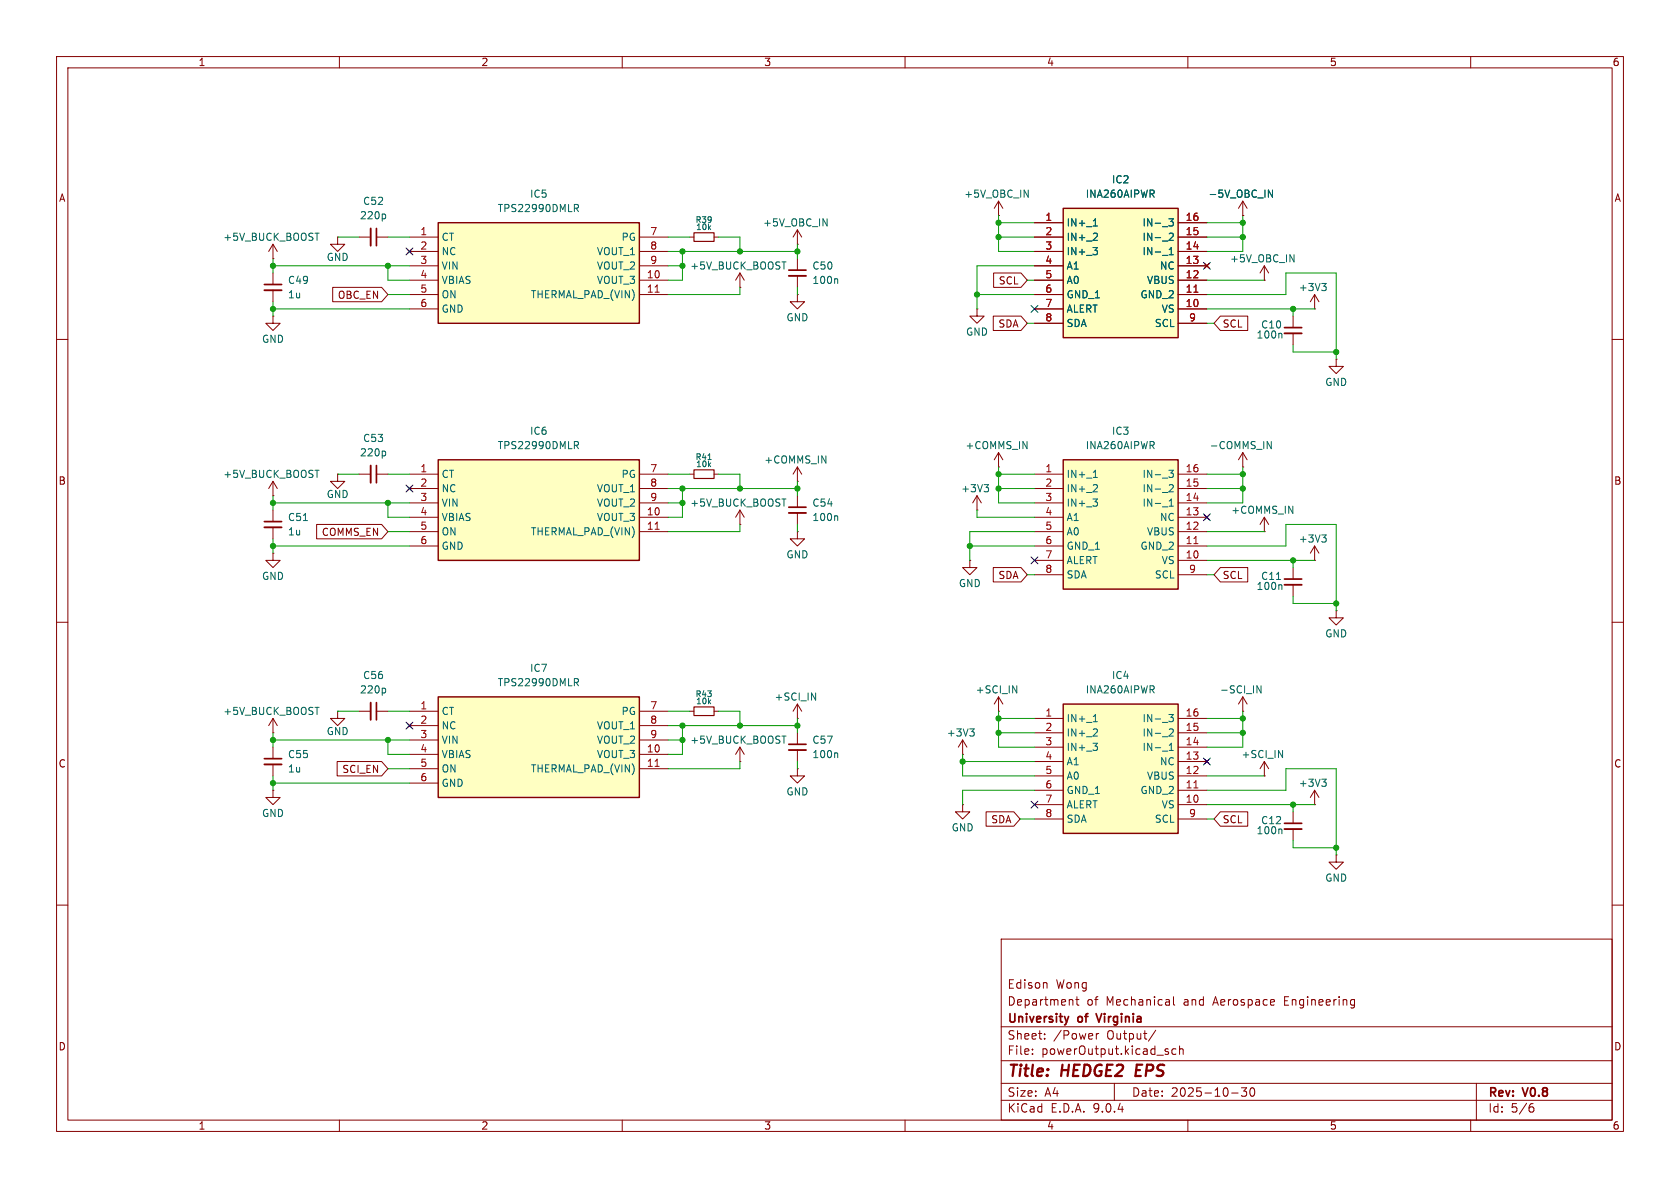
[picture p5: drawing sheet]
<svg xmlns="http://www.w3.org/2000/svg" width="297mm" height="210mm" viewBox="0 0 297 210" stroke-linecap="round" stroke-linejoin="round" font-family="sans-serif">
<g fill="none" stroke="#840000" stroke-width=".18">
<path d="M10 10h277v190h-277zM12 12h273v186h-273zM60 10v2M110 10v2M160 10v2M210 10v2M260 10v2M172.7 54.6v1.3h1.3l-1.3 1.3-1.3-1.3h1.3M172.7 54.6h.1M10 60h2M285 60h2M10 110h2"/>
<path d="M285 110h2M10 160h2M177 166h108v32h-108zM184.9 173.7l.2 .2v.8M189.6 176.8l.1 .9M190.2 176.7h.5M190.4 176.2v1.3l.3 .2M207.5 176.2v1.3l.2 .2M239 176.7l.5 .1M239.5 177.6l-.5 .1M239.5 176.7v1.2l-.3 .3M285 160h2"/>
<path d="M60 198v2M110 198v2M160 198v2M177 194.5h108M177 191.5h108M177 187.5h108M177 181.5h108M182.5 186.3v.1M182.5 185.5v.1M184.7 183.6v.1M184.7 182.8v.1M193.8 182.7v1"/>
<path d="M194.2 182.7l-.2 .1-.2 .2M197 191.5v3M204.3 182.1l-1.3 2M206.4 185.9l.2 .2-.2 .3M206.4 185.4l.1 .1M207.9 185.5l-.4-.1-.3 .3v.4l.1 .2h.6M208.5 185.5l.2-.1 .4 .1 .1 .9M208.5 184.9v1.5M210 198v2M217.7 193.2h1.2M219.5 192.3h.9l-.5 .6 .4 .1v.7l-.2 .1h-.4l-.2-.1M221.1 192.4l.2-.1a.81 .81 0 0 1 .6 .6 .81 .81 0 0 1-.3 .8l-.1 .1a.81 .81 0 0 1-.4-1.4z"/>
<path d="M260 198v2M261 191.5v6.5M270.6 195.7h.4l.2 .3-.1 .5-.5 .1M271 195.1l-.4 .1"/>
</g>
<path d="M201 188.2l-.3 2h1" fill="none" stroke="#840000" stroke-width=".4"/>
<path d="M188.9 179.7l-.3 1M193.8 179.2l.5 1.5" fill="none" stroke="#840000" stroke-width=".3"/>
<path d="M77.5 39.4h35.5v17.8h-35.5z" fill="#ffffc2"/>
<path d="M77.5 39.4h35.5v17.8h-35.5z" fill="none" stroke="#840000" stroke-width=".25"/>
<g fill="none" stroke="#840000" stroke-width=".18">
<path d="M72 44.1l.8 .7M72.4 41.9h5.1M72.4 44.5h5.1M72.4 47h5.1M72.4 49.5h5.1M72.4 52.1h5.1M72.4 54.6h5.1M72.8 44.1l-.8 .7M113 41.9h5.1M113 44.5h5.1M113 47h5.1M113 49.5h5.1"/>
<path d="M113 52.1h5.1M141 52.1v1.2h1.2l-1.2 1.3-1.3-1.3h1.3M141 52.1h.1M141 43.2h.1M141 40.6v2.6M141 45.7v2.1M141 48.8v2M141 40.6l-.8 1.3M141 40.6l.7 1.3M63.5 83.8h2M66.5 83.8h2.1M232.4 99.1h.1"/>
<path d="M232.4 96.5l-.8 1.3M232.4 96.5l.8 1.3M232.4 96.5v2.6"/>
</g>
<path d="M115.8 51.7h.7" fill="none" stroke="#a90000" stroke-width=".18"/>
<path d="M101.5 36.1h.5l.3 .3-.2 .3-.6 .1M101.8 36.8l.5 .6M145.5 38.7l.7 1.2v-1.2M147.9 49.3l.2 .2v.6M67.9 79.7l.3 .3v.3l-.3 .3M233.7 94.6h.8l-.5 .4M234.2 95l.3 .3v.3l-.3 .2" fill="none" stroke="#006464" stroke-width=".18"/>
<path d="M139.4 47.8h3.1M66.5 82.3v3" fill="none" stroke="#840000" stroke-width=".3"/>
<path d="M139.4 48.8h3.1M65.5 82.3v3" fill="none" stroke="#840000" stroke-width=".33"/>
<path d="M188 36.8h20.3v22.9h-20.3z" fill="#ffffc2"/>
<path d="M188 36.8h20.3v22.9h-20.3z" fill="none" stroke="#840000" stroke-width=".25"/>
<g fill="none" stroke="#840000" stroke-width=".18">
<path d="M182.9 39.4h5.1M208.3 39.4h5.1M48.3 55.9v1.3h1.2l-1.2 1.2-1.3-1.2h1.3M48.3 55.9h.1M182.9 41.9h5.1M182.9 44.5h5.1M182.9 47h5.1M182.9 49.5h5.1M182.9 52.1h5.1M182.9 54.6h5.1M182.9 57.2h5.1M208.3 41.9h5.1"/>
<path d="M208.3 44.5h5.1M208.3 47h5.1M208.3 49.5h5.1M208.3 52.1h5.1M208.3 54.6h5.1M208.3 57.2h5.1M213 46.6l.7 .8M213.7 46.6l-.7 .8M48.3 87.6h.1M48.3 85.1l-.8 1.3M48.3 85.1l.7 1.3M48.3 85.1v2.5"/>
<path d="M59.7 83.8v1.3h1.3l-1.3 1.3-1.3-1.3h1.3M59.7 83.8h.1M141 85.1h.1M141 82.6l-.8 1.2M141 82.6l.7 1.2M141 82.6v2.5M172.7 90.2h.1M172.7 87.6l-.7 1.3M172.7 87.6l.8 1.3M172.7 87.6v2.6M176.5 82.6h.1M176.5 80l-.7 1.3"/>
<path d="M176.5 80l.8 1.3M176.5 80v2.6"/>
</g>
<path d="M193.3 39.9h.7M193.4 39l.2-.3v1.2M206.6 38.7h.8l-.4 .5 .4 .1v.5l-.2 .1h-.5M193.2 43.8h.8l-.4 .4M193.5 41.2l.4 .1 .1 .3-.8 .9h.8M193.8 44.2l.2 .3v.3l-.2 .2M206.7 41.3l.5-.1 .2 .4-.8 .9h.8M206.7 45h.7M206.7 44.1l.4-.3v1.2M55.7 83.1h.7M174 85.7h.8l-.5 .5M174.5 86.2l.3 .2v.3l-.3 .2" fill="none" stroke="#006464" stroke-width=".18"/>
<path d="M211.1 51.7h.7" fill="none" stroke="#a90000" stroke-width=".18"/>
<path d="M188 124.5h20.3v22.8h-20.3z" fill="#ffffc2"/>
<path d="M188 124.5h20.3v22.8h-20.3z" fill="none" stroke="#840000" stroke-width=".25"/>
<g fill="none" stroke="#840000" stroke-width=".18">
<path d="M176.5 38.1h.1M176.5 35.6l-.7 1.2M176.5 35.6l.8 1.2M176.5 35.6v2.5M48.3 48.3v2M48.3 51.3v2M59.7 41.9v1.3h1.3l-1.3 1.3-1.3-1.3h1.3M59.7 41.9h.1M63.5 41.9h2M66.5 41.9h2.1M121.9 41.9h.8M126.2 41.9h.8"/>
<path d="M130.8 50.8h.1M130.8 48.3l-.8 1.2M130.8 48.3l.8 1.2M130.8 48.3v2.5M223.5 49.5h.1M223.5 47v2.5M223.5 47l-.7 1.3M223.5 47l.8 1.3M228.6 55.9v2M228.6 58.9v2.1M48.3 97.8v1.3h1.2l-1.2 1.2-1.3-1.2h1.3M48.3 97.8h.1"/>
<path d="M48.3 90.2v2M48.3 93.2v2.1M121.9 83.8h.8M126.2 83.8h.8M171.4 99.1v1.2h1.3l-1.3 1.3-1.2-1.3h1.2M171.4 99.1h.1M228.6 100.3v2.1M228.6 103.4v2M48.3 129.5h.1M48.3 139.7v1.3h1.2l-1.2 1.2-1.3-1.2h1.3M48.3 139.7h.1M48.3 127v2.5"/>
<path d="M48.3 132.1v2M48.3 135.1v2.1M48.3 127l-.8 1.3M48.3 127l.7 1.3M59.7 125.7v1.3h1.3l-1.3 1.3-1.3-1.3h1.3M59.7 125.7h.1M63.5 125.7h2M66.5 125.7h2.1M182.9 127h5.1M182.9 129.5h5.1M182.9 132.1h5.1M182.9 134.6h5.1"/>
<path d="M182.9 137.2h5.1M182.9 139.7h5.1M208.3 127h5.1M208.3 129.5h5.1M208.3 132.1h5.1M208.3 134.6h5.1M208.3 137.2h5.1M208.3 139.7h5.1M213 134.2l.7 .8M213.7 134.2l-.7 .8M223.5 137.2h.1M223.5 134.6l-.7 1.3"/>
<path d="M223.5 134.6l.8 1.3M223.5 134.6v2.6M182.9 142.2h5.1M182.9 144.8h5.1M208.3 142.2h5.1M208.3 144.8h5.1M228.6 143.5v2M228.6 146.6v2M236.2 151.1v1.3h1.3l-1.3 1.3-1.3-1.3h1.3M236.2 151.1h.1"/>
</g>
<g fill="none" stroke="#006464" stroke-width=".18">
<path d="M67.9 37.8l.3 .3v.3l-.3 .3M181.1 33.6l.7 1.3v-1.3M138.2 46.3h.8M226.4 58.9l.2 .2v.7M228 45l.8 1.3v-1.3M53.6 92h.8M125.2 81.2h.5M225.7 102.4h.7M226.4 103.4l.2 .1v.7M55.7 125h.7M67.9 121.7l.3 .2v.4l-.3 .2M193.2 131.4h.8l-.4 .5"/>
<path d="M193.3 127.6h.7M193.4 126.6l.2-.3v1.3M193.5 128.8l.4 .1 .1 .3-.8 .9h.8M193.8 131.9l.2 .2v.3l-.2 .3M206.6 126.3h.8l-.4 .5 .4 .1v.6l-.2 .1-.5-.1M206.7 129l.5-.2 .2 .4-.8 .9h.8M206.7 132.7h.7M206.7 131.8l.4-.4v1.3M226 132.7l.7 1.2v-1.2M226.4 146.5l.2 .2v.7"/>
</g>
<path d="M211.1 139.3h.7" fill="none" stroke="#a90000" stroke-width=".18"/>
<path d="M122.7 41.1h3.5v1.6h-3.5zM122.7 83.1h3.5v1.5h-3.5z" fill="none" stroke="#840000" stroke-width=".2"/>
<path d="M46.7 50.3h3.1M66.5 40.4v3M227.1 57.9h3M46.7 92.2h3.1M227.1 102.4h3M46.7 134.1h3.1M66.5 124.2v3.1M227.1 145.5h3" fill="none" stroke="#840000" stroke-width=".3"/>
<path d="M46.7 51.3h3.1M65.5 40.4v3M227.1 58.9h3M46.7 93.2h3.1M227.1 103.4h3M46.7 135.1h3.1M65.5 124.2v3.1M227.1 146.6h3" fill="none" stroke="#840000" stroke-width=".33"/>
<path d="M77.5 81.3h35.5v17.8h-35.5z" fill="#ffffc2"/>
<path d="M77.5 81.3h35.5v17.8h-35.5z" fill="none" stroke="#840000" stroke-width=".25"/>
<g fill="none" stroke="#840000" stroke-width=".18">
<path d="M48.3 45.7h.1M48.3 43.2l-.8 1.3M48.3 43.2l.7 1.3M48.3 43.2v2.5M236.2 63.5v1.3h1.3l-1.3 1.2-1.3-1.2h1.3M236.2 63.5h.1M72 86l.8 .7M72.4 83.8h5.1M72.4 86.4h5.1M72.4 88.9h5.1M72.4 91.4h5.1M72.4 94h5.1"/>
<path d="M72.4 96.5h5.1M72.8 86l-.8 .7M113 83.8h5.1M113 86.4h5.1M113 88.9h5.1M113 91.4h5.1M113 94h5.1M219.7 125.7h.1M219.7 123.2l-.8 1.3M219.7 123.2l.8 1.3M219.7 123.2v2.5"/>
</g>
<path d="M115.8 93.6h.7" fill="none" stroke="#a90000" stroke-width=".18"/>
<path d="M55.7 41.2h.7M101.5 78h.5l.3 .3-.2 .4h-.6M101.8 78.7l.5 .6M222.2 121.2l.7 1.3v-1.3" fill="none" stroke="#006464" stroke-width=".18"/>
<path d="M188 81.3h20.3v22.8h-20.3z" fill="#ffffc2"/>
<path d="M188 81.3h20.3v22.8h-20.3z" fill="none" stroke="#840000" stroke-width=".25"/>
<g fill="none" stroke="#840000" stroke-width=".18">
<path d="M219.7 38.1h.1M219.7 35.6v2.5M219.7 35.6l-.8 1.2M219.7 35.6l.8 1.2M232.4 54.6h.1M232.4 52.1v2.5M232.4 52.1l-.8 1.2M232.4 52.1l.8 1.2M182.9 83.8h5.1M182.9 86.4h5.1M182.9 88.9h5.1M182.9 91.4h5.1"/>
<path d="M182.9 94h5.1M182.9 96.5h5.1M182.9 99.1h5.1M208.3 83.8h5.1M208.3 86.4h5.1M208.3 88.9h5.1M208.3 91.4h5.1M208.3 94h5.1M208.3 96.5h5.1M208.3 99.1h5.1M213 91.1l.7 .7M213.7 91.1l-.7 .7"/>
<path d="M219.7 82.6h.1M219.7 80l-.8 1.3M219.7 80l.8 1.3M219.7 80v2.6M223.5 94h.1M223.5 91.4l-.7 1.3M223.5 91.4l.8 1.3M223.5 91.4v2.6M182.9 101.6h5.1M208.3 101.6h5.1M236.2 108v1.2h1.3l-1.3 1.3-1.3-1.3h1.3M236.2 108h.1"/>
<path d="M121.9 125.7h.8M126.2 125.7h.8M130.8 134.6h.1M130.8 132.1l-.8 1.3M130.8 132.1l.8 1.3M130.8 132.1v2.5M232.4 139.7l-.8 1.3M232.4 139.7l.8 1.3M232.4 139.7v2.5M232.4 142.2h.1"/>
</g>
<g fill="none" stroke="#006464" stroke-width=".18">
<path d="M224.2 33.6l.8 1.3v-1.3M233.7 50.1h.8l-.5 .5M234.2 50.6l.3 .2v.3l-.3 .3M224 78l.7 1.3v-1.3M193.2 88.2h.8l-.4 .5M193.3 84.4h.7M193.4 83.4l.2-.3v1.3M193.5 85.7h.4l.1 .3-.8 .9h.8M193.8 88.7l.2 .2v.3l-.2 .3M206.6 83.1h.8l-.4 .5 .4 .1v.6l-.2 .1-.5-.1M206.7 85.8l.5-.1 .2 .3-.8 .9h.8M206.7 89.5h.7"/>
<path d="M206.7 88.6l.4-.4v1.3M138.2 130.1h.8M233.7 137.7h.8l-.5 .5M234.2 138.2l.3 .3v.3l-.3 .2"/>
</g>
<path d="M211.1 96.1h.7" fill="none" stroke="#a90000" stroke-width=".18"/>
<path d="M122.7 125h3.5v1.5h-3.5z" fill="none" stroke="#840000" stroke-width=".2"/>
<path d="M77.5 123.2h35.5v17.8h-35.5z" fill="#ffffc2"/>
<path d="M77.5 123.2h35.5v17.8h-35.5z" fill="none" stroke="#840000" stroke-width=".25"/>
<g fill="none" stroke="#840000" stroke-width=".18">
<path d="M182.9 39.4h5.1M208.3 39.4h5.1M219.7 38.1h.1M58.8 50.8h8.7l1.1 1.3-1.1 1.2h-8.7zM175.6 55.9h4.9l1.1 1.3-1.1 1.2h-4.9zM175.7 48.3h4.8l1.1 1.2-1.1 1.3h-4.8zM182.9 41.9h5.1M182.9 44.5h5.1M182.9 47h5.1M182.9 49.5h5.1M182.9 52.1h5.1M182.9 54.6h5.1"/>
<path d="M182.9 57.2h5.1M208.3 41.9h5.1M208.3 44.5h5.1M208.3 47h5.1M208.3 49.5h5.1M208.3 52.1h5.1M208.3 54.6h5.1M208.3 57.2h5.1M213 46.6l.7 .8M213.7 46.6l-.7 .8M215.7 55.9h4.9v2.5h-4.9l-1.1-1.2zM56 92.7h11.5l1.1 1.3-1.1 1.3h-11.5z"/>
<path d="M130.8 92.7h.1M130.8 90.2l-.8 1.2M130.8 90.2l.8 1.2M130.8 90.2v2.5M141 94v1.3h1.2l-1.2 1.2-1.3-1.2h1.3M141 94h.1M141 87.6v2.1M141 90.7v2M175.6 100.3h4.9l1.1 1.3-1.1 1.3h-4.9zM215.7 100.3h4.9v2.6h-4.9l-1.1-1.3zM59.6 134.6h7.9l1.1 1.3-1.1 1.3h-7.9zM72 127.9l.8 .8"/>
<path d="M72.4 125.7h5.1M72.4 128.3h5.1M72.4 130.8h5.1M72.4 133.4h5.1M72.4 135.9h5.1M72.4 138.4h5.1M72.8 127.9l-.8 .8M113 125.7h5.1M113 128.3h5.1M113 130.8h5.1M113 133.4h5.1M113 135.9h5.1"/>
<path d="M141 127h.1M141 135.9v1.3h1.2l-1.2 1.2-1.3-1.2h1.3M141 135.9h.1M141 124.5v2.5M141 129.5v2.1M141 132.6v2M141 124.5l-.8 1.2M141 124.5l.7 1.2M170.2 133.4h.1M170.2 130.8l-.8 1.3M170.2 130.8l.7 1.3M170.2 130.8v2.6"/>
<path d="M176.5 125.7h.1M176.5 123.2l-.7 1.3M176.5 123.2l.8 1.3M176.5 123.2v2.5M170.2 142.2v1.3h1.2l-1.2 1.3-1.3-1.3h1.3M170.2 142.2h.1M174.3 143.5h4.9l1.1 1.3-1.1 1.3h-4.9zM215.7 143.5h4.9v2.6h-4.9l-1.1-1.3z"/>
</g>
<path d="M211.1 51.7h.7M115.8 135.5h.7" fill="none" stroke="#a90000" stroke-width=".18"/>
<g fill="none" stroke="#006464" stroke-width=".18">
<path d="M193.3 39.9h.7M193.4 39l.2-.3v1.2M206.6 38.7h.8l-.4 .5 .4 .1v.5l-.2 .1h-.5M224.2 33.6l.8 1.3v-1.3M193.2 43.8h.8l-.4 .4M193.5 41.2l.4 .1 .1 .3-.8 .9h.8M193.8 44.2l.2 .3v.3l-.2 .2M206.7 41.3l.5-.1 .2 .4-.8 .9h.8M206.7 45h.7M206.7 44.1l.4-.3v1.2M138.2 88.2h.8M147.9 91.2l.2 .2v.6"/>
<path d="M101.5 120h.5l.3 .2-.2 .4h-.6M101.8 120.6l.5 .6M143.5 122.5l.7 1.3v-1.3M147.9 133.1l.2 .2v.6M171.4 128.8h.8l-.4 .5M172 129.3l.2 .3v.3l-.2 .2M179 121.2l.8 1.3v-1.3"/>
</g>
<path d="M139.4 89.7h3.1M139.4 131.6h3.1" fill="none" stroke="#840000" stroke-width=".3"/>
<path d="M139.4 90.7h3.1M139.4 132.6h3.1" fill="none" stroke="#840000" stroke-width=".33"/>
<g fill="none" stroke="#009600" stroke-width=".18">
<path d="M176.5 38.1v6.4h6.4M176.5 39.4h6.4M213.4 39.4h6.3M219.7 38.1v6.4h-6.3M48.3 47h24.1M48.3 45.7v2.6M48.3 53.3v2.6M48.3 54.6h24.1M59.7 41.9h3.8M68.6 41.9h3.8M68.6 47v2.5h3.8M68.6 52.1h3.8"/>
<path d="M118.1 41.9h3.8M118.1 44.5h22.9M118.1 47h2.5M120.6 44.5v5h-2.5M127 41.9h3.8v2.6M130.8 50.8v1.3h-12.7M141 43.2v2.5M141 50.8v1.3M172.7 52.1h10.2M176.5 41.9h6.4M181.6 49.5h1.3M181.6 57.2h1.3"/>
<path d="M182.9 47h-10.2v7.6M213.4 41.9h6.3M213.4 49.5h10.1M213.4 52.1h13.9v-3.8h8.9v15.2M213.4 57.2h1.2M213.4 54.6h19M228.6 54.6v1.3M228.6 61v1.2h7.6M48.3 88.9h24.1M48.3 87.6v2.6M48.3 95.3v2.5M48.3 96.5h24.1"/>
<path d="M59.7 83.8h3.8M68.6 83.8h3.8M68.6 88.9v2.5h3.8M68.6 94h3.8M118.1 88.9h2.5M118.1 83.8h3.8M118.1 86.4h22.9M120.6 86.4v5h-2.5M127 83.8h3.8v2.6M130.8 92.7v1.3h-12.7M141 85.1v2.5M141 92.7v1.3"/>
<path d="M171.4 96.5h11.5M172.7 90.2v1.2h10.2M176.5 82.6v6.3h6.4M176.5 83.8h6.4M176.5 86.4h6.4M182.9 94h-11.5v5.1M213.4 83.8h6.3M213.4 96.5h13.9v-3.8h8.9v15.3M213.4 99.1h19M213.4 94h10.1M213.4 86.4h6.3M219.7 82.6v6.3h-6.3"/>
<path d="M228.6 99.1v1.2M181.6 101.6h1.3M213.4 101.6h1.2M228.6 105.4v1.3h7.6M48.3 129.5v2.6M48.3 137.2v2.5M48.3 130.8h24.1M48.3 138.4h24.1M59.7 125.7h3.8M68.6 130.8v2.6h3.8M68.6 135.9h3.8M68.6 125.7h3.8"/>
<path d="M118.1 128.3h22.9M118.1 125.7h3.8M118.1 130.8h2.5M120.6 128.3v5.1h-2.5M127 125.7h3.8v2.6M130.8 134.6v1.3h-12.7M141 127v2.5M141 134.6v1.3M170.2 133.4v3.8h12.7M170.2 134.6h12.7M176.5 125.7v6.4h6.4M176.5 127h6.4"/>
<path d="M176.5 129.5h6.4M182.9 139.7h-12.7v2.5M213.4 137.2h10.1M213.4 139.7h13.9v-3.8h8.9v15.2M213.4 127h6.3M213.4 129.5h6.3M219.7 125.7v6.4h-6.3M180.3 144.8h2.6M213.4 144.8h1.2M213.4 142.2h19M228.6 148.6v1.3h7.6M228.6 142.2v1.3"/>
</g>
<g fill="none" stroke="#000084" stroke-width=".18">
<path d="M71.8 43.8l1.2 1.3M73 43.8l-1.2 1.3M182.3 54l1.2 1.2M183.5 54l-1.2 1.2M212.8 46.4l1.2 1.2M214 46.4l-1.2 1.2M71.8 85.8l1.2 1.2M73 85.8l-1.2 1.2M182.3 98.5l1.2 1.2M183.5 98.5l-1.2 1.2M212.8 90.8l1.2 1.2M214 90.8l-1.2 1.2"/>
<path d="M71.8 127.7l1.2 1.2M73 127.7l-1.2 1.2M212.8 134l1.2 1.2M214 134l-1.2 1.2M182.3 141.6l1.2 1.2M183.5 141.6l-1.2 1.2"/>
</g>
<g fill="#009600" stroke="#009600" stroke-width=".18">
<circle cx="141" cy="44.5" r=".46"/>
<circle cx="141" cy="86.4" r=".46"/>
<circle cx="130.8" cy="86.4" r=".46"/>
<circle cx="120.6" cy="47" r=".46"/>
<circle cx="120.6" cy="44.5" r=".46"/>
<circle cx="130.8" cy="44.5" r=".46"/>
<circle cx="176.5" cy="83.8" r=".46"/>
<circle cx="176.5" cy="41.9" r=".46"/>
<circle cx="176.5" cy="39.4" r=".46"/>
<circle cx="176.5" cy="86.4" r=".46"/>
<circle cx="172.7" cy="52.1" r=".46"/>
<circle cx="171.4" cy="96.5" r=".46"/>
<circle cx="120.6" cy="86.4" r=".46"/>
<circle cx="68.6" cy="88.9" r=".46"/>
<circle cx="48.3" cy="54.6" r=".46"/>
<circle cx="68.6" cy="47" r=".46"/>
<circle cx="48.3" cy="47" r=".46"/>
<circle cx="228.6" cy="142.2" r=".46"/>
<circle cx="236.2" cy="106.7" r=".46"/>
<circle cx="236.2" cy="149.9" r=".46"/>
<circle cx="219.7" cy="127" r=".46"/>
<circle cx="228.6" cy="99.1" r=".46"/>
<circle cx="219.7" cy="41.9" r=".46"/>
<circle cx="219.7" cy="83.8" r=".46"/>
<circle cx="236.2" cy="62.2" r=".46"/>
<circle cx="219.7" cy="86.4" r=".46"/>
<circle cx="219.7" cy="39.4" r=".46"/>
<circle cx="228.6" cy="54.6" r=".46"/>
<circle cx="130.8" cy="128.3" r=".46"/>
<circle cx="141" cy="128.3" r=".46"/>
<circle cx="120.6" cy="130.8" r=".46"/>
<circle cx="120.6" cy="128.3" r=".46"/>
<circle cx="120.6" cy="88.9" r=".46"/>
<circle cx="170.2" cy="134.6" r=".46"/>
<circle cx="176.5" cy="127" r=".46"/>
<circle cx="176.5" cy="129.5" r=".46"/>
<circle cx="219.7" cy="129.5" r=".46"/>
<circle cx="48.3" cy="96.5" r=".46"/>
<circle cx="68.6" cy="130.8" r=".46"/>
<circle cx="48.3" cy="88.9" r=".46"/>
<circle cx="48.3" cy="130.8" r=".46"/>
<circle cx="48.3" cy="138.4" r=".46"/>
</g>
<g font-size="2.8" fill="#840000">
<text x="178" y="190.9">Title:</text>
<text x="187.7" y="190.9">HEDGE2</text>
<text x="201.6" y="190.9">EPS</text>
</g>
<g font-size="2.1" fill="#840000">
<text x="178" y="178">Department</text>
<text x="178" y="175">Edison</text>
<text x="186.7" y="175">Wong</text>
<text x="192.1" y="178">of</text>
<text x="195.6" y="178">Mechanical</text>
<text x="209.4" y="178">and</text>
<text x="214.8" y="178">Aerospace</text>
<text x="227.4" y="178">Engineering</text>
<text x="178" y="184">Sheet:</text>
<text x="178" y="181.2">University</text>
<text x="186.2" y="184">/Power</text>
<text x="190.7" y="181.2">of</text>
<text x="194.6" y="181.2">Virginia</text>
<text x="195.7" y="184">Output/</text>
<text x="178" y="186.7">File:</text>
<text x="184.1" y="186.7">powerOutput.kicad_sch</text>
<text x="178" y="196.9">KiCad</text>
<text x="178" y="194.1">Size:</text>
<text x="184.7" y="194.1">A4</text>
<text x="185.7" y="196.9">E.D.A.</text>
<text x="193.3" y="196.9">9.0.4</text>
<text x="200" y="194.1">Date:</text>
<text x="207" y="194.1">2025-10-30</text>
<text x="263" y="194.3">Rev:</text>
<text x="263" y="196.9">Id:</text>
<text x="267.1" y="196.9">5/6</text>
<text x="269.4" y="194.3">V0.8</text>
</g>
<g font-size="1.8" fill="#840000">
<text x="35" y="11.9">1</text>
<text x="85" y="11.9">2</text>
<text x="135" y="11.9">3</text>
<text x="185" y="11.9">4</text>
<text x="235" y="11.9">5</text>
<text x="285" y="11.9">6</text>
<text x="10.3" y="35.9">A</text>
<text x="285.3" y="35.9">A</text>
<text x="59.6" y="53">OBC_EN</text>
<text x="176.5" y="50.5">SCL</text>
<text x="176.4" y="58.1">SDA</text>
<text x="216.1" y="58.1">SCL</text>
<text x="10.3" y="85.9">B</text>
<text x="285.3" y="85.9">B</text>
<text x="56.8" y="94.9">COMMS_EN</text>
<text x="176.4" y="102.6">SDA</text>
<text x="216.1" y="102.6">SCL</text>
<text x="10.3" y="135.9">C</text>
<text x="60.4" y="136.8">SCI_EN</text>
<text x="285.3" y="135.9">C</text>
<text x="175.1" y="145.7">SDA</text>
<text x="216.1" y="145.7">SCL</text>
<text x="10.3" y="185.9">D</text>
<text x="285.3" y="185.9">D</text>
<text x="35" y="199.9">1</text>
<text x="85" y="199.9">2</text>
<text x="135" y="199.9">3</text>
<text x="185" y="199.9">4</text>
<text x="235" y="199.9">5</text>
<text x="285" y="199.9">6</text>
</g>
<g font-size="1.8" fill="#006464">
<text x="93.6" y="35.2">IC5</text>
<text x="170.4" y="35.2">+5V_OBC_IN</text>
<text x="191.8" y="35.2">INA260AIPWR</text>
<text x="196.5" y="32.6">IC2</text>
<text x="213.5" y="35.2">-5V_OBC_IN</text>
<text x="63.5" y="39">220p</text>
<text x="64.1" y="36.4">C52</text>
<text x="87.9" y="37.7">TPS22990DMLR</text>
<text x="134.8" y="40.2">+5V_OBC_IN</text>
<text x="188.5" y="40.2">IN+_1</text>
<text x="201.9" y="40.2">IN-_3</text>
<text x="39.4" y="42.8">+5V_BUCK_BOOST</text>
<text x="57.7" y="46.3">GND</text>
<text x="78" y="42.8">CT</text>
<text x="78" y="45.3">NC</text>
<text x="78" y="47.9">VIN</text>
<text x="105.4" y="45.3">VOUT_1</text>
<text x="105.4" y="47.9">VOUT_2</text>
<text x="109.8" y="42.8">PG</text>
<text x="121.9" y="47.9">+5V_BUCK_BOOST</text>
<text x="143.5" y="47.9">C50</text>
<text x="188.5" y="42.8">IN+_2</text>
<text x="188.5" y="45.3">IN+_3</text>
<text x="188.5" y="47.9">A1</text>
<text x="201.9" y="42.8">IN-_2</text>
<text x="201.9" y="45.3">IN-_1</text>
<text x="205" y="47.9">NC</text>
<text x="217.4" y="46.6">+5V_OBC_IN</text>
<text x="50.8" y="52.9">1u</text>
<text x="50.8" y="50.4">C49</text>
<text x="78" y="50.4">VBIAS</text>
<text x="78" y="52.9">ON</text>
<text x="93.8" y="52.9">THERMAL_PAD_(VIN)</text>
<text x="105.4" y="50.4">VOUT_3</text>
<text x="143.5" y="50.4">100n</text>
<text x="188.5" y="50.4">A0</text>
<text x="188.5" y="52.9">GND_1</text>
<text x="201.5" y="52.9">GND_2</text>
<text x="202.7" y="50.4">VBUS</text>
<text x="229.5" y="51.7">+3V3</text>
<text x="78" y="55.5">GND</text>
<text x="138.9" y="57">GND</text>
<text x="170.7" y="59.5">GND</text>
<text x="188.5" y="55.5">ALERT</text>
<text x="188.5" y="58">SDA</text>
<text x="204.1" y="58">SCL</text>
<text x="205.3" y="55.5">VS</text>
<text x="222.8" y="58.3">C10</text>
<text x="46.2" y="60.8">GND</text>
<text x="222" y="60">100n</text>
<text x="234.2" y="68.4">GND</text>
<text x="93.6" y="77.1">IC6</text>
<text x="196.5" y="77.1">IC3</text>
<text x="63.5" y="80.9">220p</text>
<text x="64.1" y="78.3">C53</text>
<text x="87.9" y="79.6">TPS22990DMLR</text>
<text x="135" y="82.1">+COMMS_IN</text>
<text x="170.6" y="79.6">+COMMS_IN</text>
<text x="191.8" y="79.6">INA260AIPWR</text>
<text x="213.8" y="79.6">-COMMS_IN</text>
<text x="39.4" y="84.7">+5V_BUCK_BOOST</text>
<text x="57.7" y="88.2">GND</text>
<text x="78" y="84.7">CT</text>
<text x="78" y="87.2">NC</text>
<text x="78" y="89.8">VIN</text>
<text x="105.4" y="87.2">VOUT_1</text>
<text x="105.4" y="89.8">VOUT_2</text>
<text x="109.8" y="84.7">PG</text>
<text x="121.9" y="89.8">+5V_BUCK_BOOST</text>
<text x="143.5" y="89.8">C54</text>
<text x="169.8" y="87.2">+3V3</text>
<text x="188.5" y="84.7">IN+_1</text>
<text x="188.5" y="87.2">IN+_2</text>
<text x="188.5" y="89.8">IN+_3</text>
<text x="201.9" y="84.7">IN-_3</text>
<text x="201.9" y="87.2">IN-_2</text>
<text x="201.9" y="89.8">IN-_1</text>
<text x="50.8" y="94.8">1u</text>
<text x="50.8" y="92.3">C51</text>
<text x="78" y="92.3">VBIAS</text>
<text x="78" y="94.8">ON</text>
<text x="93.8" y="94.8">THERMAL_PAD_(VIN)</text>
<text x="105.4" y="92.3">VOUT_3</text>
<text x="143.5" y="92.3">100n</text>
<text x="188.5" y="92.3">A1</text>
<text x="188.5" y="94.8">A0</text>
<text x="202.7" y="94.8">VBUS</text>
<text x="205" y="92.3">NC</text>
<text x="217.6" y="91">+COMMS_IN</text>
<text x="78" y="97.4">GND</text>
<text x="138.9" y="98.9">GND</text>
<text x="188.5" y="97.4">GND_1</text>
<text x="188.5" y="99.9">ALERT</text>
<text x="201.5" y="97.4">GND_2</text>
<text x="205.3" y="99.9">VS</text>
<text x="229.5" y="96.1">+3V3</text>
<text x="46.2" y="102.7">GND</text>
<text x="169.4" y="104">GND</text>
<text x="188.5" y="102.5">SDA</text>
<text x="204.1" y="102.5">SCL</text>
<text x="222" y="104.5">100n</text>
<text x="222.8" y="102.7">C11</text>
<text x="234.2" y="112.9">GND</text>
<text x="93.6" y="119">IC7</text>
<text x="63.5" y="122.8">220p</text>
<text x="64.1" y="120.2">C56</text>
<text x="87.9" y="121.5">TPS22990DMLR</text>
<text x="136.8" y="124.1">+SCI_IN</text>
<text x="172.4" y="122.8">+SCI_IN</text>
<text x="191.8" y="122.8">INA260AIPWR</text>
<text x="196.5" y="120.2">IC4</text>
<text x="215.6" y="122.8">-SCI_IN</text>
<text x="39.4" y="126.6">+5V_BUCK_BOOST</text>
<text x="57.7" y="130.1">GND</text>
<text x="78" y="126.6">CT</text>
<text x="78" y="129.1">NC</text>
<text x="78" y="131.7">VIN</text>
<text x="105.4" y="129.1">VOUT_1</text>
<text x="105.4" y="131.7">VOUT_2</text>
<text x="109.8" y="126.6">PG</text>
<text x="121.9" y="131.7">+5V_BUCK_BOOST</text>
<text x="143.5" y="131.7">C57</text>
<text x="167.3" y="130.4">+3V3</text>
<text x="188.5" y="127.9">IN+_1</text>
<text x="188.5" y="130.4">IN+_2</text>
<text x="201.9" y="127.9">IN-_3</text>
<text x="201.9" y="130.4">IN-_2</text>
<text x="50.8" y="136.8">1u</text>
<text x="50.8" y="134.2">C55</text>
<text x="78" y="134.2">VBIAS</text>
<text x="78" y="136.8">ON</text>
<text x="93.8" y="136.8">THERMAL_PAD_(VIN)</text>
<text x="105.4" y="134.2">VOUT_3</text>
<text x="143.5" y="134.2">100n</text>
<text x="188.5" y="132.9">IN+_3</text>
<text x="188.5" y="135.5">A1</text>
<text x="201.9" y="132.9">IN-_1</text>
<text x="205" y="135.5">NC</text>
<text x="219.4" y="134.2">+SCI_IN</text>
<text x="78" y="139.3">GND</text>
<text x="138.9" y="140.8">GND</text>
<text x="188.5" y="138">A0</text>
<text x="188.5" y="140.6">GND_1</text>
<text x="188.5" y="143.1">ALERT</text>
<text x="201.5" y="140.6">GND_2</text>
<text x="202.7" y="138">VBUS</text>
<text x="205.3" y="143.1">VS</text>
<text x="229.5" y="139.3">+3V3</text>
<text x="46.2" y="144.6">GND</text>
<text x="168.1" y="147.2">GND</text>
<text x="188.5" y="145.6">SDA</text>
<text x="204.1" y="145.6">SCL</text>
<text x="222" y="147.7">100n</text>
<text x="222.8" y="145.9">C12</text>
<text x="234.2" y="156.1">GND</text>
</g>
<g font-size="1.8" fill="#a90000">
<text x="74.2" y="41.7">1</text>
<text x="114.9" y="41.7">7</text>
<text x="184.7" y="39.1">1</text>
<text x="184.7" y="41.7">2</text>
<text x="209.5" y="39.1">16</text>
<text x="209.5" y="41.7">15</text>
<text x="74.2" y="44.2">2</text>
<text x="74.2" y="46.7">3</text>
<text x="114.9" y="44.2">8</text>
<text x="114.9" y="46.7">9</text>
<text x="184.7" y="44.2">3</text>
<text x="184.7" y="46.7">4</text>
<text x="209.5" y="44.2">14</text>
<text x="209.5" y="46.7">13</text>
<text x="74.2" y="49.3">4</text>
<text x="74.2" y="51.8">5</text>
<text x="114.3" y="49.3">10</text>
<text x="114.3" y="51.8">11</text>
<text x="184.7" y="49.3">5</text>
<text x="184.7" y="51.8">6</text>
<text x="209.5" y="49.3">12</text>
<text x="209.5" y="51.8">11</text>
<text x="74.2" y="54.4">6</text>
<text x="184.7" y="54.4">7</text>
<text x="184.7" y="56.9">8</text>
<text x="209.5" y="54.4">10</text>
<text x="210.1" y="56.9">9</text>
<text x="74.2" y="83.6">1</text>
<text x="114.9" y="83.6">7</text>
<text x="184.7" y="83.6">1</text>
<text x="209.5" y="83.6">16</text>
<text x="74.2" y="86.1">2</text>
<text x="74.2" y="88.6">3</text>
<text x="114.9" y="86.1">8</text>
<text x="114.9" y="88.6">9</text>
<text x="184.7" y="86.1">2</text>
<text x="184.7" y="88.6">3</text>
<text x="209.5" y="86.1">15</text>
<text x="209.5" y="88.6">14</text>
<text x="74.2" y="91.2">4</text>
<text x="74.2" y="93.7">5</text>
<text x="114.3" y="91.2">10</text>
<text x="114.3" y="93.7">11</text>
<text x="184.7" y="91.2">4</text>
<text x="184.7" y="93.7">5</text>
<text x="209.5" y="91.2">13</text>
<text x="209.5" y="93.7">12</text>
<text x="74.2" y="96.3">6</text>
<text x="184.7" y="96.3">6</text>
<text x="184.7" y="98.8">7</text>
<text x="184.7" y="101.3">8</text>
<text x="209.5" y="96.3">11</text>
<text x="209.5" y="98.8">10</text>
<text x="210.1" y="101.3">9</text>
<text x="74.2" y="125.5">1</text>
<text x="114.9" y="125.5">7</text>
<text x="74.2" y="128">2</text>
<text x="74.2" y="130.6">3</text>
<text x="114.9" y="128">8</text>
<text x="114.9" y="130.6">9</text>
<text x="184.7" y="126.7">1</text>
<text x="184.7" y="129.3">2</text>
<text x="184.7" y="131.8">3</text>
<text x="209.5" y="126.7">16</text>
<text x="209.5" y="129.3">15</text>
<text x="209.5" y="131.8">14</text>
<text x="74.2" y="133.1">4</text>
<text x="74.2" y="135.6">5</text>
<text x="114.3" y="133.1">10</text>
<text x="114.3" y="135.6">11</text>
<text x="184.7" y="134.4">4</text>
<text x="184.7" y="136.9">5</text>
<text x="209.5" y="134.4">13</text>
<text x="209.5" y="136.9">12</text>
<text x="74.2" y="138.2">6</text>
<text x="184.7" y="139.4">6</text>
<text x="184.7" y="142">7</text>
<text x="209.5" y="139.4">11</text>
<text x="209.5" y="142">10</text>
<text x="184.7" y="144.5">8</text>
<text x="210.1" y="144.5">9</text>
</g>
<g font-size="1.4" fill="#006464">
<text x="122.9" y="39.6">R39</text>
<text x="123" y="40.9">10k</text>
<text x="122.9" y="81.5">R41</text>
<text x="123" y="82.8">10k</text>
<text x="122.9" y="123.4">R43</text>
<text x="123" y="124.7">10k</text>
</g>
</svg>
